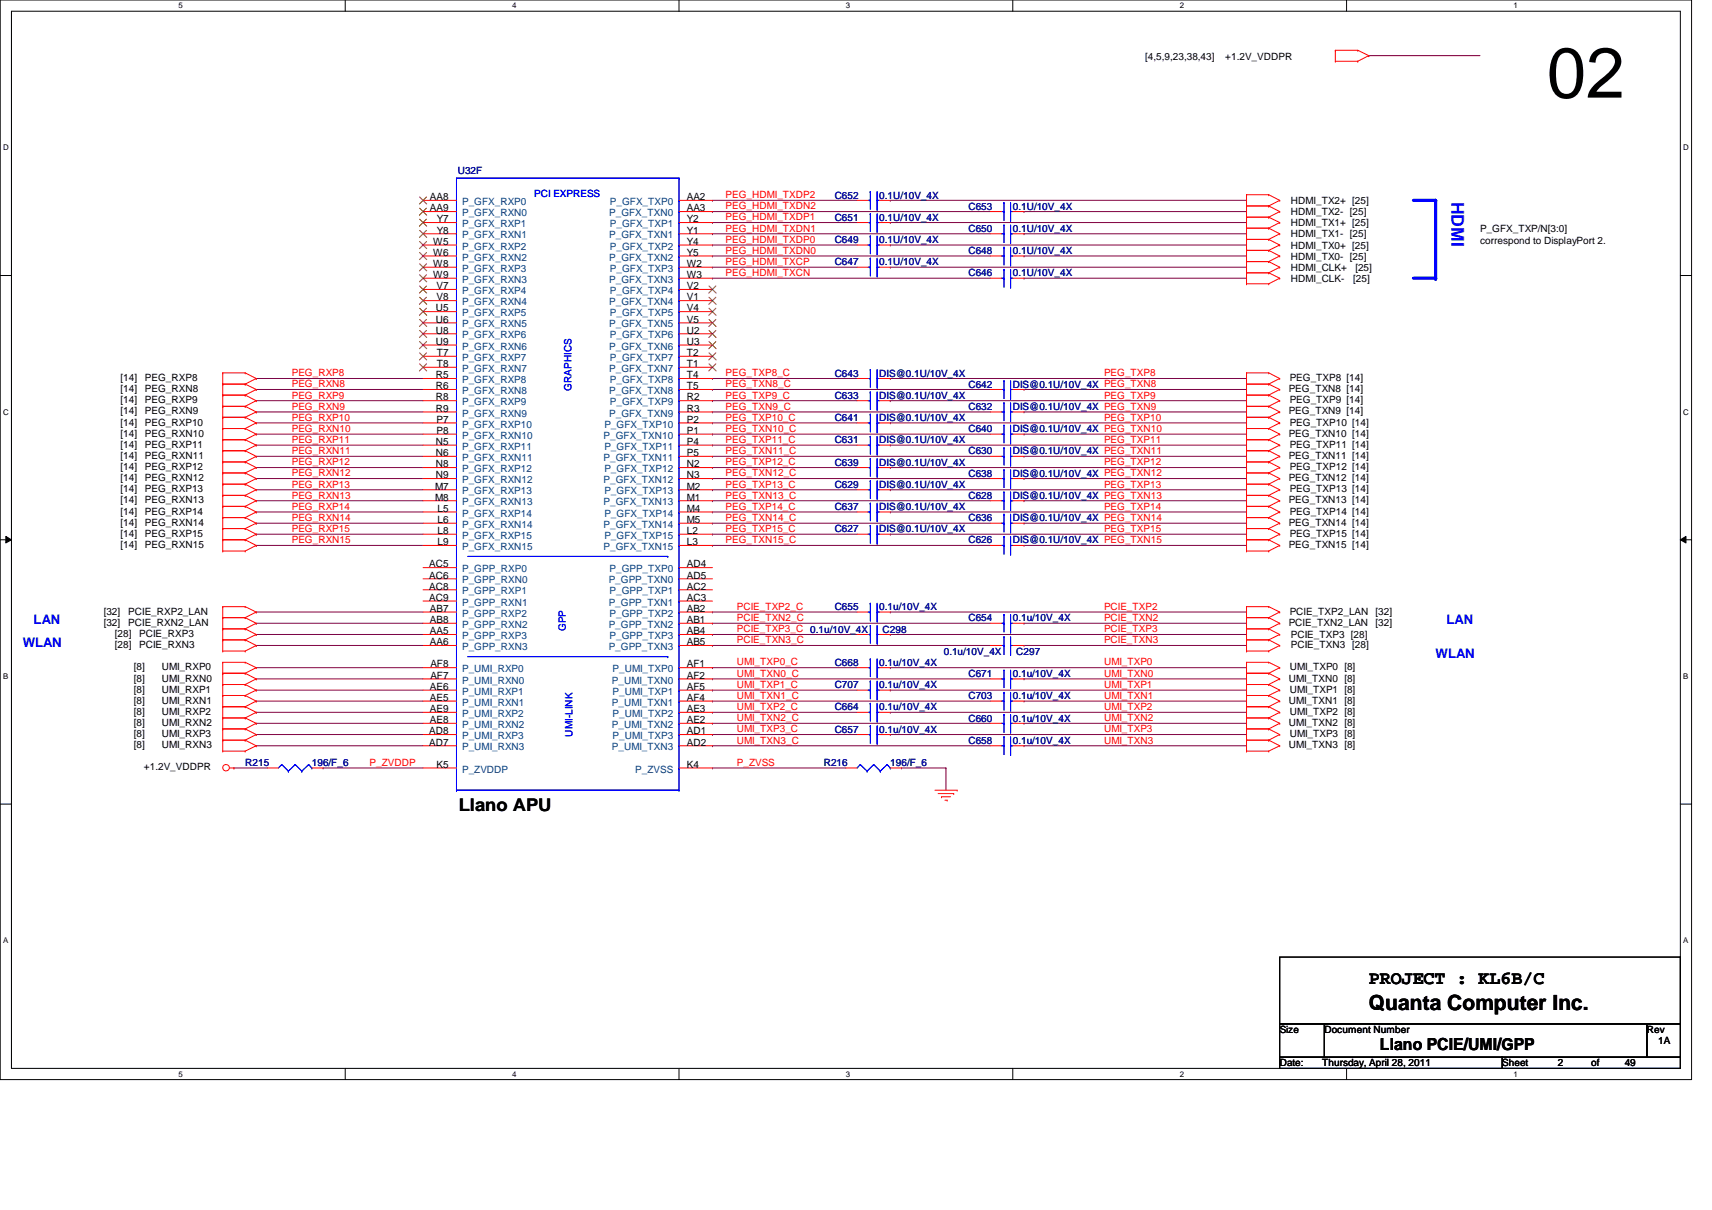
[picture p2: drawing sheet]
<svg xmlns="http://www.w3.org/2000/svg" width="297mm" height="210mm" viewBox="0 0 297 210" stroke-linecap="round" stroke-linejoin="round" font-family="sans-serif">
<path d="M0 0h293.5v187.3h-293.5zM2 1.9h289.5v183.4h-289.5z" fill="none" stroke="#000" stroke-width=".17"/>
<g fill="#fff">
<path d="M30.9 .2h.8v1.5h-.8z"/>
<path d="M30.9 185.5h.8v1.6h-.8z"/>
</g>
<path d="M59.9 0v1.9M59.9 185.3v2" fill="none" stroke="#000" stroke-width=".17"/>
<g fill="#fff">
<path d="M88.9 .2h.7v1.5h-.7z"/>
<path d="M88.9 185.5h.7v1.6h-.7z"/>
</g>
<path d="M117.8 0v1.9M117.8 185.3v2" fill="none" stroke="#000" stroke-width=".17"/>
<g fill="#fff">
<path d="M146.8 .2h.7v1.5h-.7z"/>
<path d="M146.8 185.5h.7v1.6h-.7z"/>
</g>
<path d="M175.7 0v1.9M175.7 185.3v2" fill="none" stroke="#000" stroke-width=".17"/>
<g fill="#fff">
<path d="M204.7 .2h.7v1.5h-.7z"/>
<path d="M204.7 185.5h.7v1.6h-.7z"/>
</g>
<path d="M233.6 0v1.9M233.6 185.3v2" fill="none" stroke="#000" stroke-width=".17"/>
<g fill="#fff">
<path d="M262.6 .2h.8v1.5h-.8z"/>
<path d="M262.6 185.5h.8v1.6h-.8z"/>
<path d="M.5 24.8h1v1.6h-1z"/>
<path d="M292.1 24.8h.9v1.6h-.9z"/>
<path d="M.5 70.7h1v1.5h-1z"/>
<path d="M292.1 70.7h.9v1.5h-.9z"/>
</g>
<path d="M0 47.8h2M291.5 47.8h2" fill="none" stroke="#000" stroke-width=".17"/>
<g fill="#fff">
<path d="M.5 116.5h.9v1.6h-.9z"/>
<path d="M292.1 116.5h.8v1.6h-.8z"/>
</g>
<path d="M0 93.6h2M1 93l1 .6-1 .6zM291.5 93.6l1-.6v1.2zM291.5 93.6h2" fill="none" stroke="#000" stroke-width=".17"/>
<path d="M1 93l1 .6-1 .6zM291.5 93.6l1-.6v1.2z" fill="#000"/>
<g fill="#fff">
<path d="M.5 162.4h.9v1.5h-.9z"/>
<path d="M292.1 162.4h.8v1.5h-.8z"/>
</g>
<path d="M0 139.5h2M291.5 139.5h2M222 166h69.5v11.6h-69.5zM222 177.6h7.8v5.8h-7.8zM229.8 177.6h55.9v5.8h-55.9zM285.7 177.6h5.8v5.8h-5.8zM222 183.4h38.6v1.9h-38.6zM260.6 183.4h30.9v1.9h-30.9z" fill="none" stroke="#000" stroke-width=".17"/>
<g fill="none" stroke="#800040" stroke-width=".17">
<path d="M237.5 9.7h.1M237.5 9.7h19.3M123.6 38.6h.1M123.6 36.7h.1M123.6 34.8h.1M123.6 38.6h25.1M123.6 34.8h25.1M123.6 36.7h48.3M154.5 38.6h.1M154.5 34.8h.1M154.5 38.6h61.8M154.5 34.8h61.8"/>
<path d="M177.7 36.7h.1M177.7 36.7h38.6M123.6 40.6h.1M123.6 44.4h.1M123.6 42.5h.1M123.6 46.4h.1M123.6 48.3h.1M123.6 40.6h48.3M123.6 42.5h25.1M123.6 44.4h48.3M123.6 46.4h25.1M123.6 48.3h48.3"/>
<path d="M154.5 42.5h.1M154.5 46.4h.1M154.5 42.5h61.8M154.5 46.4h61.8M177.7 40.6h.1M177.7 44.4h.1M177.7 48.3h.1M177.7 40.6h38.6M177.7 44.4h38.6M177.7 48.3h38.6M44.4 65.7h.1M44.4 75.3h.1"/>
<path d="M44.4 73.4h.1M44.4 79.2h.1M44.4 77.2h.1M44.4 67.6h.1M44.4 71.5h.1M44.4 69.5h.1M44.4 65.7h29M44.4 69.5h29M44.4 73.4h29M44.4 77.2h29M44.4 67.6h29M44.4 71.5h29"/>
<path d="M44.4 75.3h29M44.4 79.2h29M123.6 65.7h.1M123.6 69.5h.1M123.6 73.4h.1M123.6 77.2h.1M123.6 67.6h.1M123.6 71.5h.1M123.6 75.3h.1M123.6 79.2h.1M123.6 65.7h25.1M123.6 69.5h25.1"/>
<path d="M123.6 73.4h25.1M123.6 77.2h25.1M123.6 67.6h48.3M123.6 71.5h48.3M123.6 75.3h48.3M123.6 79.2h48.3M154.5 69.5h.1M154.5 73.4h.1M154.5 77.2h.1M154.5 65.7h.1M154.5 65.7h61.8M154.5 69.5h61.8"/>
<path d="M154.5 73.4h61.8M154.5 77.2h61.8M177.7 71.5h.1M177.7 75.3h.1M177.7 79.2h.1M177.7 67.6h.1M177.7 67.6h38.6M177.7 71.5h38.6M177.7 75.3h38.6M177.7 79.2h38.6M44.4 83h.1M44.4 81.1h.1"/>
<path d="M44.4 86.9h.1M44.4 85h.1M44.4 90.8h.1M44.4 88.8h.1M44.4 94.6h.1M44.4 92.7h.1M44.4 81.1h29M44.4 85h29M44.4 88.8h29M44.4 92.7h29M44.4 83h29M44.4 86.9h29"/>
<path d="M44.4 90.8h29M44.4 94.6h29M123.6 81.1h.1M123.6 85h.1M123.6 88.8h.1M123.6 92.7h.1M123.6 83h.1M123.6 86.9h.1M123.6 90.8h.1M123.6 94.6h.1M123.6 81.1h25.1M123.6 85h25.1"/>
<path d="M123.6 88.8h25.1M123.6 92.7h25.1M123.6 83h48.3M123.6 86.9h48.3M123.6 90.8h48.3M123.6 94.6h48.3M154.5 81.1h.1M154.5 85h.1M154.5 88.8h.1M154.5 92.7h.1M154.5 81.1h61.8M154.5 85h61.8"/>
<path d="M154.5 88.8h61.8M154.5 92.7h61.8M177.7 83h.1M177.7 86.9h.1M177.7 90.8h.1M177.7 94.6h.1M177.7 83h38.6M177.7 86.9h38.6M177.7 90.8h38.6M177.7 94.6h38.6M44.4 115.8h.1M44.4 117.8h.1"/>
<path d="M44.4 106.2h.1M44.4 108.1h.1M44.4 119.7h.1M44.4 112h.1M44.4 110.1h.1M44.4 115.8h29M44.4 117.8h29M44.4 119.7h29M44.4 106.2h29M44.4 108.1h29M44.4 110.1h29M44.4 112h29"/>
<path d="M123.6 115.8h.1M123.6 119.7h.1M123.6 117.8h.1M123.6 106.2h.1M123.6 108.1h.1M123.6 110.1h.1M123.6 112h.1M123.6 115.8h25.1M123.6 117.8h48.3M123.6 119.7h25.1M123.6 106.2h25.1M123.6 108.1h48.3"/>
<path d="M123.6 110.1h25.1M123.6 112h48.3M154.5 115.8h.1M154.5 106.2h.1M154.5 119.7h.1M154.5 110.1h.1M154.5 115.8h61.8M154.5 119.7h61.8M154.5 106.2h61.8M154.5 110.1h61.8M177.7 117.8h.1M177.7 108.1h.1"/>
<path d="M177.7 112h.1M177.7 117.8h38.6M177.7 108.1h38.6M177.7 112h38.6M40.6 133.2h.1M40.6 133.2h5.8M44.4 121.6h.1M44.4 123.6h.1M44.4 125.5h.1M44.4 127.4h.1M44.4 129.4h.1M44.4 123.6h29"/>
<path d="M44.4 127.4h29M44.4 121.6h29M44.4 125.5h29M44.4 129.4h29M56 133.2h.1M56 133.2h17.4M123.6 123.6h.1M123.6 127.4h.1M123.6 121.6h.1M123.6 125.5h.1M123.6 129.4h.1M123.6 133.2h.1"/>
<path d="M123.6 123.6h25.1M123.6 127.4h25.1M123.6 121.6h48.3M123.6 125.5h48.3M123.6 129.4h48.3M123.6 133.2h23.2M154.5 123.6h.1M154.5 127.4h.1M154.5 123.6h61.8M154.5 127.4h61.8M156.4 133.2h.1M156.4 133.2h7.7"/>
<path d="M164.1 133.2h.1M164.1 133.2v3.9M177.7 121.6h.1M177.7 125.5h.1M177.7 129.4h.1M177.7 121.6h38.6M177.7 125.5h38.6M177.7 129.4h38.6"/>
</g>
<g fill="none" stroke="#f00" stroke-width=".17">
<path d="M231.7 10.6h.1M231.7 8.7h.1M231.7 8.7h3.9M231.7 10.6h3.9M231.7 8.7v1.9M235.6 8.7h.1M235.6 10.6h.1M235.6 8.7l1.9 1M237.5 9.7h.1M237.5 9.7l-1.9 .9M216.3 39.6h.1M216.3 37.7h.1"/>
<path d="M216.3 35.7h.1M216.3 33.8h.1M216.3 33.8v15.4M216.3 39.6h3.8M216.3 37.7h3.8M216.3 33.8h3.8M216.3 35.7h3.8M220.1 39.6h.1M220.1 37.7h.1M220.1 33.8h.1M220.1 35.7h.1M220.1 39.6l1.9 1"/>
<path d="M220.1 37.7l1.9 .9M220.1 33.8l1.9 1M220.1 35.7l1.9 1M222 38.6h.1M222 34.8h.1M222 36.7h.1M222 38.6l-1.9 1M222 34.8l-1.9 .9M222 36.7l-1.9 1M216.3 41.5h.1M216.3 43.4h.1M216.3 45.4h.1"/>
<path d="M216.3 47.3h.1M216.3 49.2h.1M216.3 41.5h3.8M216.3 43.4h3.8M216.3 45.4h3.8M216.3 47.3h3.8M216.3 49.2h3.8M220.1 41.5h.1M220.1 43.4h.1M220.1 45.4h.1M220.1 47.3h.1M220.1 49.2h.1"/>
<path d="M220.1 41.5l1.9 1M220.1 43.4l1.9 1M220.1 45.4l1.9 1M220.1 47.3l1.9 1M222 40.6h.1M222 42.5h.1M222 44.4h.1M222 46.4h.1M222 48.3h.1M222 40.6l-1.9 .9M222 42.5l-1.9 .9M222 44.4l-1.9 1"/>
<path d="M222 46.4l-1.9 .9M222 48.3l-1.9 .9M38.6 66.6h.1M38.6 68.5h.1M38.6 64.7h.1M38.6 72.4h.1M38.6 74.3h.1M38.6 76.3h.1M38.6 70.5h.1M38.6 78.2h.1M38.6 64.7v30.9M38.6 68.5h3.9"/>
<path d="M38.6 66.6h3.9M38.6 64.7h3.9M38.6 74.3h3.9M38.6 72.4h3.9M38.6 76.3h3.9M38.6 70.5h3.9M38.6 78.2h3.9M42.5 68.5h.1M42.5 66.6h.1M42.5 64.7h.1M42.5 74.3h.1M42.5 72.4h.1"/>
<path d="M42.5 76.3h.1M42.5 70.5h.1M42.5 78.2h.1M42.5 66.6l1.9 1M42.5 64.7l1.9 1M42.5 72.4l1.9 1M42.5 74.3l1.9 1M42.5 68.5l1.9 1M42.5 70.5l1.9 1M42.5 78.2l1.9 1M42.5 76.3l1.9 .9M44.4 67.6h.1"/>
<path d="M44.4 65.7h.1M44.4 73.4h.1M44.4 75.3h.1M44.4 69.5h.1M44.4 71.5h.1M44.4 79.2h.1M44.4 77.2h.1M44.4 67.6l-1.9 .9M44.4 65.7l-1.9 .9M44.4 73.4l-1.9 .9M44.4 75.3l-1.9 1M44.4 69.5l-1.9 1"/>
<path d="M44.4 71.5l-1.9 .9M44.4 79.2l-1.9 .9M44.4 77.2l-1.9 1M216.3 72.4h.1M216.3 70.5h.1M216.3 68.5h.1M216.3 76.3h.1M216.3 74.3h.1M216.3 78.2h.1M216.3 66.6h.1M216.3 64.7h.1M216.3 64.7v30.9"/>
<path d="M216.3 68.5h3.8M216.3 66.6h3.8M216.3 64.7h3.8M216.3 74.3h3.8M216.3 72.4h3.8M216.3 76.3h3.8M216.3 70.5h3.8M216.3 78.2h3.8M220.1 72.4h.1M220.1 70.5h.1M220.1 68.5h.1M220.1 76.3h.1"/>
<path d="M220.1 74.3h.1M220.1 78.2h.1M220.1 66.6h.1M220.1 64.7h.1M220.1 70.5l1.9 1M220.1 68.5l1.9 1M220.1 74.3l1.9 1M220.1 72.4l1.9 1M220.1 76.3l1.9 .9M220.1 78.2l1.9 1M220.1 64.7l1.9 1M220.1 66.6l1.9 1"/>
<path d="M222 71.5h.1M222 69.5h.1M222 75.3h.1M222 73.4h.1M222 77.2h.1M222 79.2h.1M222 65.7h.1M222 67.6h.1M222 71.5l-1.9 .9M222 69.5l-1.9 1M222 75.3l-1.9 1M222 73.4l-1.9 .9"/>
<path d="M222 77.2l-1.9 1M222 79.2l-1.9 .9M222 65.7l-1.9 .9M222 67.6l-1.9 .9M38.6 80.1h.1M38.6 82h.1M38.6 84h.1M38.6 85.9h.1M38.6 87.8h.1M38.6 89.8h.1M38.6 91.7h.1M38.6 93.6h.1"/>
<path d="M38.6 95.6h.1M38.6 80.1h3.9M38.6 82h3.9M38.6 84h3.9M38.6 85.9h3.9M38.6 87.8h3.9M38.6 89.8h3.9M38.6 91.7h3.9M38.6 95.6h3.9M38.6 93.6h3.9M42.5 80.1h.1M42.5 82h.1"/>
<path d="M42.5 84h.1M42.5 85.9h.1M42.5 87.8h.1M42.5 89.8h.1M42.5 91.7h.1M42.5 95.6h.1M42.5 93.6h.1M42.5 80.1l1.9 1M42.5 82l1.9 1M42.5 84l1.9 1M42.5 85.9l1.9 1M42.5 87.8l1.9 1"/>
<path d="M42.5 89.8l1.9 1M42.5 93.6l1.9 1M42.5 91.7l1.9 1M44.4 81.1h.1M44.4 83h.1M44.4 85h.1M44.4 86.9h.1M44.4 88.8h.1M44.4 90.8h.1M44.4 94.6h.1M44.4 92.7h.1M44.4 81.1l-1.9 .9"/>
<path d="M44.4 83l-1.9 1M44.4 85l-1.9 .9M44.4 86.9l-1.9 .9M44.4 88.8l-1.9 1M44.4 90.8l-1.9 .9M44.4 94.6l-1.9 1M44.4 92.7l-1.9 .9M216.3 80.1h.1M216.3 84h.1M216.3 82h.1M216.3 85.9h.1M216.3 87.8h.1"/>
<path d="M216.3 91.7h.1M216.3 89.8h.1M216.3 95.6h.1M216.3 93.6h.1M216.3 80.1h3.8M216.3 82h3.8M216.3 84h3.8M216.3 85.9h3.8M216.3 87.8h3.8M216.3 89.8h3.8M216.3 91.7h3.8M216.3 95.6h3.8"/>
<path d="M216.3 93.6h3.8M220.1 80.1h.1M220.1 84h.1M220.1 82h.1M220.1 85.9h.1M220.1 87.8h.1M220.1 91.7h.1M220.1 89.8h.1M220.1 95.6h.1M220.1 93.6h.1M220.1 82l1.9 1M220.1 80.1l1.9 1"/>
<path d="M220.1 84l1.9 1M220.1 85.9l1.9 1M220.1 89.8l1.9 1M220.1 87.8l1.9 1M220.1 93.6l1.9 1M220.1 91.7l1.9 1M222 83h.1M222 81.1h.1M222 85h.1M222 86.9h.1M222 90.8h.1M222 88.8h.1"/>
<path d="M222 94.6h.1M222 92.7h.1M222 83l-1.9 1M222 81.1l-1.9 .9M222 85l-1.9 .9M222 86.9l-1.9 .9M222 90.8l-1.9 .9M222 88.8l-1.9 1M222 94.6l-1.9 1M222 92.7l-1.9 .9M38.6 116.8h.1M38.6 114.9h.1"/>
<path d="M38.6 118.7h.1M38.6 107.1h.1M38.6 105.2h.1M38.6 109.1h.1M38.6 111h.1M38.6 112.9h.1M38.6 116.8h3.9M38.6 114.9h3.9M38.6 118.7h3.9M38.6 105.2v7.7M38.6 114.9v15.4M38.6 105.2h3.9"/>
<path d="M38.6 107.1h3.9M38.6 109.1h3.9M38.6 111h3.9M38.6 112.9h3.9M42.5 114.9h.1M42.5 116.8h.1M42.5 118.7h.1M42.5 105.2h.1M42.5 107.1h.1M42.5 109.1h.1M42.5 111h.1M42.5 112.9h.1"/>
<path d="M42.5 114.9l1.9 .9M42.5 116.8l1.9 1M42.5 105.2l1.9 1M42.5 107.1l1.9 1M42.5 118.7l1.9 1M42.5 109.1l1.9 1M42.5 111l1.9 1M44.4 115.8h.1M44.4 117.8h.1M44.4 106.2h.1M44.4 108.1h.1M44.4 119.7h.1"/>
<path d="M44.4 110.1h.1M44.4 112h.1M44.4 115.8l-1.9 1M44.4 117.8l-1.9 .9M44.4 106.2l-1.9 .9M44.4 108.1l-1.9 1M44.4 119.7l-1.9 .9M44.4 110.1l-1.9 .9M44.4 112l-1.9 .9M216.3 116.8h.1M216.3 114.9h.1M216.3 118.7h.1"/>
<path d="M216.3 107.1h.1M216.3 105.2h.1M216.3 109.1h.1M216.3 111h.1M216.3 112.9h.1M216.3 116.8h3.8M216.3 105.2v7.7M216.3 114.9v15.4M216.3 114.9h3.8M216.3 118.7h3.8M216.3 105.2h3.8M216.3 107.1h3.8"/>
<path d="M216.3 109.1h3.8M216.3 111h3.8M216.3 112.9h3.8M220.1 116.8h.1M220.1 114.9h.1M220.1 118.7h.1M220.1 107.1h.1M220.1 105.2h.1M220.1 109.1h.1M220.1 111h.1M220.1 112.9h.1M220.1 114.9l1.9 .9"/>
<path d="M220.1 116.8l1.9 1M220.1 105.2l1.9 1M220.1 107.1l1.9 1M220.1 118.7l1.9 1M220.1 109.1l1.9 1M220.1 111l1.9 1M222 115.8h.1M222 117.8h.1M222 106.2h.1M222 108.1h.1M222 119.7h.1M222 110.1h.1"/>
<path d="M222 112h.1M222 115.8l-1.9 1M222 117.8l-1.9 .9M222 106.2l-1.9 .9M222 108.1l-1.9 1M222 119.7l-1.9 .9M222 110.1l-1.9 .9M222 112l-1.9 .9M38.6 122.6h.1M38.6 120.6h.1M38.6 124.5h.1M38.6 126.4h.1"/>
<path d="M38.6 130.3h.1M38.6 128.4h.1M38.6 120.6h3.9M38.6 122.6h3.9M38.6 124.5h3.9M38.6 126.4h3.9M38.6 128.4h3.9M38.6 130.3h3.9M39.8 133.2h.8M40.6 133.2h.1M42.5 120.6h.1M42.5 122.6h.1"/>
<path d="M42.5 124.5h.1M42.5 126.4h.1M42.5 128.4h.1M42.5 130.3h.1M42.5 120.6l1.9 1M42.5 122.6l1.9 1M42.5 124.5l1.9 1M42.5 128.4l1.9 1M42.5 126.4l1.9 1M44.4 121.6h.1M44.4 123.6h.1M44.4 125.5h.1"/>
<path d="M44.4 129.4h.1M44.4 127.4h.1M44.4 121.6l-1.9 1M44.4 123.6l-1.9 .9M44.4 125.5l-1.9 .9M44.4 129.4l-1.9 .9M44.4 127.4l-1.9 1M162.2 137.1h3.9M162.8 137.7h2.7M163.4 138.2h.1M163.4 138.2h1.5M164 138.8h.3"/>
<path d="M164.3 138.8h.1M165.5 137.7h.1M166.1 137.1h.1M216.3 122.6h.1M216.3 120.6h.1M216.3 124.5h.1M216.3 126.4h.1M216.3 130.3h.1M216.3 128.4h.1M216.3 120.6h3.8M216.3 122.6h3.8M216.3 124.5h3.8"/>
<path d="M216.3 126.4h3.8M216.3 128.4h3.8M216.3 130.3h3.8M220.1 122.6h.1M220.1 120.6h.1M220.1 124.5h.1M220.1 126.4h.1M220.1 130.3h.1M220.1 128.4h.1M220.1 120.6l1.9 1M220.1 122.6l1.9 1M220.1 124.5l1.9 1"/>
<path d="M220.1 128.4l1.9 1M220.1 126.4l1.9 1M222 121.6h.1M222 123.6h.1M222 125.5h.1M222 129.4h.1M222 127.4h.1M222 121.6l-1.9 1M222 123.6l-1.9 .9M222 125.5l-1.9 .9M222 129.4l-1.9 .9M222 127.4l-1.9 1"/>
<circle cx="39.2" cy="133.2" r=".56"/>
</g>
<path d="M245.2 34.8h3.9" fill="none" stroke="#00f" stroke-width=".55"/>
<circle cx="249.1" cy="34.8" r=".28" fill="#00f"/>
<path d="M249.1 34.8v13.5" fill="none" stroke="#00f" stroke-width=".55"/>
<circle cx="249.1" cy="48.3" r=".28" fill="#00f"/>
<path d="M245.2 48.3h3.9" fill="none" stroke="#00f" stroke-width=".55"/>
<circle cx="249.1" cy="48.3" r=".28" fill="#00f"/>
<g fill="none" stroke="#00f" stroke-width=".17">
<path d="M79.2 36.7h.1M79.2 34.8h.1M79.2 38.6h.1M117.8 36.7h.1M117.8 34.8h.1M117.8 38.6h.1M117.8 30.9h.1M117.8 30.9h-38.6v106.2M117.8 30.9v106.2M150.6 34.8h.4M150.6 38.6h.4M151 34.8h.1"/>
<path d="M151 33.2h.1M151 38.6h.1M151 37.1h.1M151 33.2v3.1M151 37.1v3.1M152.2 36.3h.1M152.2 34.8h.1M152.2 38.6h.1M152.2 33.2v3.1M152.2 37.1v3.1M152.2 34.8h.4M152.2 38.6h.4"/>
<path d="M173.8 36.7h.4M174.2 39h.1M174.2 36.7h.1M174.2 35.1h.1M174.2 35.1v3.1M174.2 39v3.1M175.3 38.2h.1M175.3 36.7h.1M175.3 35.1v3.1M175.3 39v3.1M175.3 36.7h.4M79.2 40.6h.1"/>
<path d="M79.2 44.4h.1M79.2 42.5h.1M79.2 48.3h.1M79.2 46.4h.1M79.2 52.2h.1M79.2 50.2h.1M79.2 56h.1M79.2 54.1h.1M79.2 59.9h.1M79.2 57.9h.1M117.8 40.6h.1M117.8 44.4h.1"/>
<path d="M117.8 42.5h.1M117.8 48.3h.1M117.8 46.4h.1M117.8 52.2h.1M117.8 50.2h.1M117.8 56h.1M117.8 54.1h.1M117.8 59.9h.1M117.8 57.9h.1M150.6 42.5h.4M150.6 46.4h.4M151 42.5h.1"/>
<path d="M151 40.9h.1M151 46.4h.1M151 44.8h.1M151 40.9v3.1M151 44.8v3.1M152.2 44h.1M152.2 42.5h.1M152.2 47.9h.1M152.2 46.4h.1M152.2 40.2h.1M152.2 40.9v3.1M152.2 44.8v3.1"/>
<path d="M152.2 42.5h.4M152.2 46.4h.4M173.8 44.4h.4M173.8 40.6h.4M173.8 48.3h.4M174.2 44.4h.1M174.2 42.9h.1M174.2 40.6h.1M174.2 48.3h.1M174.2 46.7h.1M174.2 42.9v3.1M174.2 46.7v3.1"/>
<path d="M175.3 46h.1M175.3 44.4h.1M175.3 42.1h.1M175.3 40.6h.1M175.3 49.8h.1M175.3 48.3h.1M175.3 42.9v3.1M175.3 46.7v3.1M175.3 44.4h.4M175.3 40.6h.4M175.3 48.3h.4M79.2 63.7h.1"/>
<path d="M79.2 61.8h.1M79.2 67.6h.1M79.2 65.7h.1M79.2 71.5h.1M79.2 69.5h.1M79.2 75.3h.1M79.2 73.4h.1M79.2 79.2h.1M79.2 77.2h.1M117.8 63.7h.1M117.8 61.8h.1M117.8 67.6h.1"/>
<path d="M117.8 65.7h.1M117.8 71.5h.1M117.8 69.5h.1M117.8 75.3h.1M117.8 73.4h.1M117.8 79.2h.1M117.8 77.2h.1M150.6 69.5h.4M150.6 77.2h.4M150.6 73.4h.4M150.6 65.7h.4M151 69.5h.1"/>
<path d="M151 68h.1M151 77.2h.1M151 75.7h.1M151 73.4h.1M151 71.8h.1M151 65.7h.1M151 64.1h.1M151 79.5h.1M151 64.1v3.1M151 68v3M151 71.8v3.1M151 75.7v3.1"/>
<path d="M151 79.5v3.1M152.2 71h.1M152.2 69.5h.1M152.2 78.8h.1M152.2 77.2h.1M152.2 74.9h.1M152.2 73.4h.1M152.2 67.2h.1M152.2 65.7h.1M152.2 69.5h.4M152.2 64.1v3.1M152.2 68v3"/>
<path d="M152.2 71.8v3.1M152.2 75.7v3.1M152.2 79.5v3.1M152.2 77.2h.4M152.2 73.4h.4M152.2 65.7h.4M173.8 71.5h.4M173.8 67.6h.4M173.8 79.2h.4M173.8 75.3h.4M174.2 71.5h.1M174.2 69.9h.1"/>
<path d="M174.2 67.6h.1M174.2 66h.1M174.2 79.2h.1M174.2 77.6h.1M174.2 75.3h.1M174.2 73.7h.1M174.2 66v3.1M174.2 69.9v3.1M174.2 73.7v3.1M174.2 77.6v3.1M175.3 73h.1M175.3 71.5h.1"/>
<path d="M175.3 69.1h.1M175.3 67.6h.1M175.3 79.2h.1M175.3 76.8h.1M175.3 75.3h.1M175.3 66v3.1M175.3 69.9v3.1M175.3 73.7v3.1M175.3 77.6v3.1M175.3 71.5h.4M175.3 67.6h.4M175.3 79.2h.4"/>
<path d="M175.3 75.3h.4M79.2 98.5h.1M79.2 83h.1M79.2 81.1h.1M79.2 86.9h.1M79.2 85h.1M79.2 90.8h.1M79.2 88.8h.1M79.2 94.6h.1M79.2 92.7h.1M81.1 96.5h34.8M115.9 96.5h.1"/>
<path d="M117.8 98.5h.1M117.8 83h.1M117.8 81.1h.1M117.8 86.9h.1M117.8 85h.1M117.8 90.8h.1M117.8 88.8h.1M117.8 94.6h.1M117.8 92.7h.1M150.6 92.7h.4M150.6 88.8h.4M150.6 85h.4"/>
<path d="M150.6 81.1h.4M151 92.7h.1M151 91.1h.1M151 88.8h.1M151 87.3h.1M151 85h.1M151 83.4h.1M151 81.1h.1M151 83.4v3.1M151 87.3v3M151 91.1v3.1M152.2 94.2h.1"/>
<path d="M152.2 92.7h.1M152.2 90.3h.1M152.2 88.8h.1M152.2 86.5h.1M152.2 85h.1M152.2 82.6h.1M152.2 81.1h.1M152.2 83.4v3.1M152.2 87.3v3M152.2 91.1v3.1M152.2 92.7h.4M152.2 88.8h.4"/>
<path d="M152.2 85h.4M152.2 81.1h.4M173.8 86.9h.4M173.8 94.6h.4M173.8 83h.4M173.8 90.8h.4M174.2 86.9h.1M174.2 85.3h.1M174.2 94.6h.1M174.2 93h.1M174.2 83h.1M174.2 81.5h.1"/>
<path d="M174.2 90.8h.1M174.2 89.2h.1M174.2 81.5v3.1M174.2 85.3v3.1M174.2 89.2v3.1M174.2 93v3.1M175.3 88.4h.1M175.3 86.9h.1M175.3 96.1h.1M175.3 94.6h.1M175.3 80.7h.1M175.3 84.6h.1"/>
<path d="M175.3 83h.1M175.3 92.3h.1M175.3 90.8h.1M175.3 81.5v3.1M175.3 85.3v3.1M175.3 89.2v3.1M175.3 93v3.1M175.3 86.9h.4M175.3 94.6h.4M175.3 83h.4M175.3 90.8h.4M79.2 119.7h.1"/>
<path d="M79.2 117.8h.1M79.2 115.8h.1M79.2 108.1h.1M79.2 106.2h.1M79.2 112h.1M79.2 110.1h.1M79.2 100.4h.1M79.2 104.3h.1M79.2 102.3h.1M81.1 113.9h34.8M115.9 113.9h.1M117.8 119.7h.1"/>
<path d="M117.8 117.8h.1M117.8 115.8h.1M117.8 108.1h.1M117.8 106.2h.1M117.8 112h.1M117.8 110.1h.1M117.8 100.4h.1M117.8 104.3h.1M117.8 102.3h.1M150.6 110.1h.4M150.6 119.7h.4M150.6 115.8h.4"/>
<path d="M150.6 106.2h.4M151 110.1h.1M151 108.5h.1M151 119.7h.1M151 118.2h.1M151 115.8h.1M151 114.3h.1M151 106.2h.1M151 104.6h.1M151 104.6v3.1M151 108.5v3.1M151 114.3v3.1"/>
<path d="M151 118.2v3M152.2 111.6h.1M152.2 110.1h.1M152.2 119.7h.1M152.2 117.4h.1M152.2 115.8h.1M152.2 107.7h.1M152.2 106.2h.1M152.2 104.6v3.1M152.2 108.5v3.1M152.2 114.3v3.1M152.2 118.2v3"/>
<path d="M152.2 110.1h.4M152.2 119.7h.4M152.2 115.8h.4M152.2 106.2h.4M173.8 117.8h.4M173.8 112h.4M173.8 108.1h.4M174.2 117.8h.1M174.2 116.2h.1M174.2 112h.1M174.2 110.4h.1M174.2 108.1h.1"/>
<path d="M174.2 106.6h.1M174.2 106.6v3M174.2 110.4v3.1M174.2 116.2v3.1M175.3 119.3h.1M175.3 117.8h.1M175.3 113.5h.1M175.3 112h.1M175.3 109.6h.1M175.3 108.1h.1M175.3 117.8h.4M175.3 106.6v3"/>
<path d="M175.3 110.4v3.1M175.3 116.2v3.1M175.3 112h.4M175.3 108.1h.4M48.9 132.6h.1M48.9 132.6l-.6 .6M48.9 132.6l1.1 1.2M50 133.8h.1M51.2 132.6h.1M51.2 132.6l-1.2 1.2M51.2 132.6l1.2 1.2M52.4 133.8h.1"/>
<path d="M53.5 132.6h.1M53.5 132.6l-1.1 1.2M53.5 132.6l.6 .6M54.1 133.2h.1M79.2 133.2h.1M79.2 129.4h.1M79.2 127.4h.1M79.2 125.5h.1M79.2 123.6h.1M79.2 121.6h.1M79.2 137.1h.1M79.2 137.1h38.6"/>
<path d="M117.8 133.2h.1M117.8 129.4h.1M117.8 127.4h.1M117.8 125.5h.1M117.8 123.6h.1M117.8 121.6h.1M117.8 137.1h.1M149.3 132.6h.1M149.3 132.6l-.6 .6M149.3 132.6l1.1 1.2M150.4 133.8h.1M150.6 123.6h.4"/>
<path d="M150.6 127.4h.4M151 123.6h.1M151 122h.1M151 127.4h.1M151 125.9h.1M151 122v3.1M151 125.9v3M151.6 132.6h.1M151.6 132.6l-1.2 1.2M151.6 132.6l1.1 1.2M152.2 121.2h.1M152.2 125.1h.1"/>
<path d="M152.2 123.6h.1M152.2 128.9h.1M152.2 127.4h.1M152.2 122v3.1M152.2 125.9v3M152.2 123.6h.4M152.2 127.4h.4M152.7 133.8h.1M153.9 132.6h.1M153.9 132.6l-1.2 1.2M153.9 132.6l.6 .6M154.5 133.2h.1"/>
<path d="M173.8 125.5h.4M173.8 129.4h.4M173.8 121.6h.4M174.2 125.5h.1M174.2 124h.1M174.2 129.4h.1M174.2 127.8h.1M174.2 121.6h.1M174.2 120.1h.1M174.2 120.1v3.1M174.2 124v3M174.2 127.8v3.1"/>
<path d="M175.3 127h.1M175.3 125.5h.1M175.3 130.9h.1M175.3 129.4h.1M175.3 123.2h.1M175.3 121.6h.1M175.3 120.1v3.1M175.3 124v3M175.3 127.8v3.1M175.3 125.5h.4M175.3 129.4h.4M175.3 121.6h.4"/>
</g>
<g fill="none" stroke="#f00" stroke-width=".17">
<path d="M73.4 34.8h5.8M73.4 36.7h5.8M73.4 38.6h5.8M117.8 34.8h5.8M117.8 36.7h5.8M117.8 38.6h5.8M148.7 34.8h1.9M148.7 38.6h1.9M152.6 34.8h1.9M152.6 38.6h1.9M171.9 36.7h1.9M175.7 36.7h2"/>
<path d="M73.4 44.4h5.8M73.4 42.5h5.8M73.4 40.6h5.8M73.4 46.4h5.8M73.4 48.3h5.8M73.4 59.9h5.8M73.4 57.9h5.8M73.4 56h5.8M73.4 54.1h5.8M73.4 52.2h5.8M73.4 50.2h5.8M117.8 44.4h5.8"/>
<path d="M117.8 42.5h5.8M117.8 40.6h5.8M117.8 46.4h5.8M117.8 48.3h5.8M117.8 59.9h5.8M117.8 57.9h5.8M117.8 56h5.8M117.8 54.1h5.8M117.8 52.2h5.8M117.8 50.2h5.8M148.7 42.5h1.9M148.7 46.4h1.9"/>
<path d="M152.6 42.5h1.9M152.6 46.4h1.9M171.9 44.4h1.9M171.9 40.6h1.9M171.9 48.3h1.9M175.7 44.4h2M175.7 40.6h2M175.7 48.3h2M73.4 69.5h5.8M73.4 71.5h5.8M73.4 67.6h5.8M73.4 77.2h5.8"/>
<path d="M73.4 79.2h5.8M73.4 73.4h5.8M73.4 75.3h5.8M73.4 65.7h5.8M73.4 63.7h5.8M73.4 61.8h5.8M117.8 69.5h5.8M117.8 71.5h5.8M117.8 67.6h5.8M117.8 77.2h5.8M117.8 79.2h5.8M117.8 73.4h5.8"/>
<path d="M117.8 75.3h5.8M117.8 65.7h5.8M117.8 63.7h5.8M117.8 61.8h5.8M148.7 69.5h1.9M148.7 77.2h1.9M148.7 73.4h1.9M148.7 65.7h1.9M152.6 69.5h1.9M152.6 77.2h1.9M152.6 73.4h1.9M152.6 65.7h1.9"/>
<path d="M171.9 71.5h1.9M171.9 67.6h1.9M171.9 79.2h1.9M171.9 75.3h1.9M175.7 71.5h2M175.7 67.6h2M175.7 79.2h2M175.7 75.3h2M73.4 92.7h5.8M73.4 86.9h5.8M73.4 94.6h5.8M73.4 88.8h5.8"/>
<path d="M73.4 83h5.8M73.4 90.8h5.8M73.4 98.5h5.8M73.4 85h5.8M73.4 81.1h5.8M117.8 92.7h5.8M117.8 86.9h5.8M117.8 94.6h5.8M117.8 88.8h5.8M117.8 83h5.8M117.8 90.8h5.8M117.8 98.5h5.8"/>
<path d="M117.8 85h5.8M117.8 81.1h5.8M148.7 92.7h1.9M148.7 88.8h1.9M148.7 85h1.9M148.7 81.1h1.9M152.6 92.7h1.9M152.6 88.8h1.9M152.6 85h1.9M152.6 81.1h1.9M171.9 86.9h1.9M171.9 94.6h1.9"/>
<path d="M171.9 83h1.9M171.9 90.8h1.9M175.7 86.9h2M175.7 94.6h2M175.7 83h2M175.7 90.8h2M73.4 117.8h5.8M73.4 112h5.8M73.4 108.1h5.8M73.4 110.1h5.8M73.4 119.7h5.8M73.4 115.8h5.8"/>
<path d="M73.4 106.2h5.8M73.4 104.3h5.8M73.4 102.3h5.8M73.4 100.4h5.8M117.8 117.8h5.8M117.8 112h5.8M117.8 108.1h5.8M117.8 110.1h5.8M117.8 119.7h5.8M117.8 115.8h5.8M117.8 106.2h5.8M117.8 104.3h5.8"/>
<path d="M117.8 102.3h5.8M117.8 100.4h5.8M148.7 110.1h1.9M148.7 119.7h1.9M148.7 115.8h1.9M148.7 106.2h1.9M152.6 110.1h1.9M152.6 119.7h1.9M152.6 115.8h1.9M152.6 106.2h1.9M171.9 117.8h1.9M171.9 112h1.9"/>
<path d="M171.9 108.1h1.9M175.7 117.8h2M175.7 112h2M175.7 108.1h2M46.4 133.2h1.9M54.1 133.2h1.9M73.4 125.5h5.8M73.4 123.6h5.8M73.4 127.4h5.8M73.4 133.2h5.8M73.4 129.4h5.8M73.4 121.6h5.8"/>
<path d="M117.8 125.5h5.8M117.8 123.6h5.8M117.8 127.4h5.8M117.8 133.2h5.8M117.8 129.4h5.8M117.8 121.6h5.8M146.8 133.2h1.9M148.7 123.6h1.9M148.7 127.4h1.9M152.6 123.6h1.9M152.6 127.4h1.9M154.5 133.2h1.9"/>
<path d="M171.9 125.5h1.9M171.9 129.4h1.9M171.9 121.6h1.9M175.7 125.5h2M175.7 129.4h2M175.7 121.6h2"/>
</g>
<g fill="none" stroke="#804000" stroke-width=".17">
<path d="M72.8 40l1.2 1.2M72.8 38l1.2 1.2M72.8 36.1l1.2 1.2M72.8 34.2l1.2 1.2M74 40l-1.2 1.2M74 38l-1.2 1.2M74 36.1l-1.2 1.2M74 34.2l-1.2 1.2M72.8 59.3l1.2 1.2M72.8 57.3l1.2 1.2M72.8 55.4l1.2 1.2M72.8 53.5l1.2 1.2"/>
<path d="M72.8 51.6l1.2 1.2M72.8 49.6l1.2 1.2M72.8 47.7l1.2 1.2M72.8 45.8l1.2 1.2M72.8 43.8l1.2 1.2M72.8 41.9l1.2 1.2M74 59.3l-1.2 1.2M74 57.3l-1.2 1.2M74 55.4l-1.2 1.2M74 53.5l-1.2 1.2M74 51.6l-1.2 1.2M74 49.6l-1.2 1.2"/>
<path d="M74 47.7l-1.2 1.2M74 45.8l-1.2 1.2M74 43.8l-1.2 1.2M74 41.9l-1.2 1.2M123 59.3l1.2 1.2M123 57.3l1.2 1.2M123 55.4l1.2 1.2M123 53.5l1.2 1.2M123 51.6l1.2 1.2M123 49.6l1.2 1.2M124.2 59.3l-1.2 1.2M124.2 57.3l-1.2 1.2"/>
<path d="M124.2 55.4l-1.2 1.2M124.2 53.5l-1.2 1.2M124.2 51.6l-1.2 1.2M124.2 49.6l-1.2 1.2M72.8 63.1l1.2 1.2M72.8 61.2l1.2 1.2M74 63.1l-1.2 1.2M74 61.2l-1.2 1.2M123 63.1l1.2 1.2M123 61.2l1.2 1.2M124.2 63.1l-1.2 1.2M124.2 61.2l-1.2 1.2"/>
</g>
<text font-size="12.3" x="268.4" y="16.9">02</text>
<text font-size="3.6" x="237.5" y="175.2">Quanta Computer Inc.</text>
<text font-size="3.3" x="237.5" y="170.7">PROJECT : KL6B/C</text>
<text font-size="3" fill="#00f" x="251.8" y="35" transform="rotate(90 251.8 35)">HDMI</text>
<text font-size="3" x="79.6" y="140.7">Llano APU</text>
<text font-size="2.9" x="239.4" y="182.2">Llano PCIE/UMI/GPP</text>
<g font-size="2.3" fill="#00f">
<text x="3.9" y="112.2">WLAN</text>
<text x="5.8" y="108.3">LAN</text>
<text x="251" y="108.3">LAN</text>
<text x="249.1" y="114.1">WLAN</text>
</g>
<g font-size="1.7">
<text x="198.7" y="10.3">[4,5,9,23,38,43]</text>
<text x="212.6" y="10.3">+1.2V_VDDPR</text>
<text x="74.6" y="34.7">AA8</text>
<text x="119.2" y="34.7">AA2</text>
<text x="224" y="35.4">HDMI_TX2+ [25]</text>
<text x="74.6" y="36.7">AA9</text>
<text x="75.8" y="40.5">Y8</text>
<text x="75.8" y="38.6">Y7</text>
<text x="119.2" y="40.5">Y1</text>
<text x="119.2" y="38.6">Y2</text>
<text x="119.2" y="36.7">AA3</text>
<text x="224" y="41.2">HDMI_TX1- [25]</text>
<text x="224" y="39.3">HDMI_TX1+ [25]</text>
<text x="224" y="37.3">HDMI_TX2- [25]</text>
<text x="256.8" y="40.2">P_GFX_TXP/N[3:0]</text>
<text x="75.2" y="46.3">W8</text>
<text x="75.2" y="44.4">W6</text>
<text x="75.2" y="42.5">W5</text>
<text x="119.2" y="46.3">W2</text>
<text x="119.2" y="44.4">Y5</text>
<text x="119.2" y="42.5">Y4</text>
<text x="224" y="43.1">HDMI_TX0+ [25]</text>
<text x="224" y="45">HDMI_TX0- [25]</text>
<text x="224" y="47">HDMI_CLK+</text>
<text x="235.2" y="47">[25]</text>
<text x="256.8" y="42.2">correspond to DisplayPort 2.</text>
<text x="75.2" y="48.2">W9</text>
<text x="75.7" y="52.1">V8</text>
<text x="75.7" y="50.2">V7</text>
<text x="119.2" y="52.1">V1</text>
<text x="119.2" y="50.2">V2</text>
<text x="119.2" y="48.2">W3</text>
<text x="224" y="48.9">HDMI_CLK-</text>
<text x="234.8" y="48.9">[25]</text>
<text x="75.6" y="59.8">U9</text>
<text x="75.6" y="57.9">U8</text>
<text x="75.6" y="56">U6</text>
<text x="75.6" y="54">U5</text>
<text x="119.2" y="59.8">U3</text>
<text x="119.2" y="57.9">U2</text>
<text x="119.2" y="56">V5</text>
<text x="119.2" y="54">V4</text>
<text x="75.6" y="65.6">R5</text>
<text x="75.8" y="63.7">T8</text>
<text x="75.8" y="61.8">T7</text>
<text x="119.2" y="65.6">T4</text>
<text x="119.2" y="63.7">T1</text>
<text x="119.2" y="61.8">T2</text>
<text x="20.9" y="68">[14]</text>
<text x="20.9" y="66.1">[14]</text>
<text x="20.9" y="70">[14]</text>
<text x="20.9" y="71.9">[14]</text>
<text x="25.1" y="68">PEG_RXN8</text>
<text x="25.1" y="66.1">PEG_RXP8</text>
<text x="25.1" y="70">PEG_RXP9</text>
<text x="25.1" y="71.9">PEG_RXN9</text>
<text x="75.6" y="71.4">R9</text>
<text x="75.6" y="69.5">R8</text>
<text x="75.6" y="67.5">R6</text>
<text x="119.2" y="71.4">R3</text>
<text x="119.2" y="69.5">R2</text>
<text x="119.2" y="67.5">T5</text>
<text x="223.6" y="71.9">PEG_TXN9 [14]</text>
<text x="223.6" y="68">PEG_TXN8 [14]</text>
<text x="223.8" y="70">PEG_TXP9 [14]</text>
<text x="223.8" y="66.1">PEG_TXP8 [14]</text>
<text x="20.9" y="73.8">[14]</text>
<text x="20.9" y="75.7">[14]</text>
<text x="20.9" y="77.7">[14]</text>
<text x="25.1" y="73.8">PEG_RXP10</text>
<text x="25.1" y="75.7">PEG_RXN10</text>
<text x="25.1" y="77.7">PEG_RXP11</text>
<text x="75.6" y="77.2">N5</text>
<text x="75.7" y="75.3">P8</text>
<text x="75.7" y="73.3">P7</text>
<text x="119.2" y="77.2">P4</text>
<text x="119.2" y="75.3">P1</text>
<text x="119.2" y="73.3">P2</text>
<text x="223.6" y="75.7">PEG_TXN10 [14]</text>
<text x="223.8" y="73.8">PEG_TXP10 [14]</text>
<text x="223.8" y="77.7">PEG_TXP11 [14]</text>
<text x="20.9" y="79.6">[14]</text>
<text x="20.9" y="81.5">[14]</text>
<text x="20.9" y="83.5">[14]</text>
<text x="25.1" y="79.6">PEG_RXN11</text>
<text x="25.1" y="81.5">PEG_RXP12</text>
<text x="25.1" y="83.5">PEG_RXN12</text>
<text x="75.6" y="83">N9</text>
<text x="75.6" y="81.1">N8</text>
<text x="75.6" y="79.1">N6</text>
<text x="119.2" y="83">N3</text>
<text x="119.2" y="81.1">N2</text>
<text x="119.2" y="79.1">P5</text>
<text x="223.6" y="79.6">PEG_TXN11 [14]</text>
<text x="223.6" y="83.5">PEG_TXN12 [14]</text>
<text x="223.8" y="81.5">PEG_TXP12 [14]</text>
<text x="20.9" y="85.4">[14]</text>
<text x="20.9" y="87.3">[14]</text>
<text x="20.9" y="89.3">[14]</text>
<text x="25.1" y="85.4">PEG_RXP13</text>
<text x="25.1" y="87.3">PEG_RXN13</text>
<text x="25.1" y="89.3">PEG_RXP14</text>
<text x="75.5" y="86.8">M8</text>
<text x="75.5" y="84.9">M7</text>
<text x="75.9" y="88.8">L5</text>
<text x="119.2" y="88.8">M4</text>
<text x="119.2" y="86.8">M1</text>
<text x="119.2" y="84.9">M2</text>
<text x="223.6" y="87.3">PEG_TXN13 [14]</text>
<text x="223.8" y="85.4">PEG_TXP13 [14]</text>
<text x="223.8" y="89.3">PEG_TXP14 [14]</text>
<text x="20.9" y="91.2">[14]</text>
<text x="20.9" y="95">[14]</text>
<text x="20.9" y="93.1">[14]</text>
<text x="25.1" y="91.2">PEG_RXN14</text>
<text x="25.1" y="95">PEG_RXN15</text>
<text x="25.1" y="93.1">PEG_RXP15</text>
<text x="75.9" y="94.6">L9</text>
<text x="75.9" y="92.6">L8</text>
<text x="75.9" y="90.7">L6</text>
<text x="119.2" y="94.6">L3</text>
<text x="119.2" y="92.6">L2</text>
<text x="119.2" y="90.7">M5</text>
<text x="223.6" y="91.2">PEG_TXN14 [14]</text>
<text x="223.6" y="95">PEG_TXN15 [14]</text>
<text x="223.8" y="93.1">PEG_TXP15 [14]</text>
<text x="74.5" y="100.4">AC6</text>
<text x="74.5" y="98.4">AC5</text>
<text x="119.2" y="100.4">AD5</text>
<text x="119.2" y="98.4">AD4</text>
<text x="18" y="106.6">[32]</text>
<text x="22.3" y="106.6">PCIE_RXP2_LAN</text>
<text x="74.5" y="104.2">AC9</text>
<text x="74.5" y="102.3">AC8</text>
<text x="74.6" y="106.1">AB7</text>
<text x="119.2" y="106.1">AB2</text>
<text x="119.2" y="104.2">AC3</text>
<text x="119.2" y="102.3">AC2</text>
<text x="223.8" y="106.6">PCIE_TXP2_LAN</text>
<text x="238.7" y="106.6">[32]</text>
<text x="18" y="108.6">[32]</text>
<text x="19.9" y="110.5">[28]</text>
<text x="19.9" y="112.4">[28]</text>
<text x="22.3" y="108.6">PCIE_RXN2_LAN</text>
<text x="24.2" y="110.5">PCIE_RXP3</text>
<text x="24.2" y="112.4">PCIE_RXN3</text>
<text x="74.6" y="111.9">AA6</text>
<text x="74.6" y="110">AA5</text>
<text x="74.6" y="108.1">AB8</text>
<text x="119.2" y="111.9">AB5</text>
<text x="119.2" y="110">AB4</text>
<text x="119.2" y="108.1">AB1</text>
<text x="223.6" y="108.6">PCIE_TXN2_LAN</text>
<text x="224" y="110.7">PCIE_TXP3 [28]</text>
<text x="224" y="112.4">PCIE_TXN3 [28]</text>
<text x="238.7" y="108.6">[32]</text>
<text x="23.2" y="116.3">[8]</text>
<text x="23.2" y="118.2">[8]</text>
<text x="28.1" y="116.3">UMI_RXP0</text>
<text x="28.1" y="118.2">UMI_RXN0</text>
<text x="74.6" y="119.7">AE6</text>
<text x="74.7" y="117.7">AF7</text>
<text x="74.7" y="115.8">AF8</text>
<text x="119.2" y="119.7">AF5</text>
<text x="119.2" y="117.7">AF2</text>
<text x="119.2" y="115.8">AF1</text>
<text x="223.6" y="118.2">UMI_TXN0 [8]</text>
<text x="223.8" y="116.3">UMI_TXP0 [8]</text>
<text x="23.2" y="122.1">[8]</text>
<text x="23.2" y="120.1">[8]</text>
<text x="23.2" y="124">[8]</text>
<text x="23.2" y="125.9">[8]</text>
<text x="28.1" y="122.1">UMI_RXN1</text>
<text x="28.1" y="120.1">UMI_RXP1</text>
<text x="28.1" y="124">UMI_RXP2</text>
<text x="28.1" y="125.9">UMI_RXN2</text>
<text x="74.6" y="125.4">AE8</text>
<text x="74.6" y="123.5">AE9</text>
<text x="74.6" y="121.6">AE5</text>
<text x="119.2" y="125.4">AE2</text>
<text x="119.2" y="123.5">AE3</text>
<text x="119.2" y="121.6">AF4</text>
<text x="223.6" y="122.1">UMI_TXN1 [8]</text>
<text x="223.6" y="125.9">UMI_TXN2 [8]</text>
<text x="223.8" y="120.1">UMI_TXP1 [8]</text>
<text x="223.8" y="124">UMI_TXP2 [8]</text>
<text x="23.2" y="129.8">[8]</text>
<text x="23.2" y="127.9">[8]</text>
<text x="28.1" y="129.8">UMI_RXN3</text>
<text x="28.1" y="127.9">UMI_RXP3</text>
<text x="74.5" y="129.3">AD7</text>
<text x="74.5" y="127.4">AD8</text>
<text x="119.2" y="129.3">AD2</text>
<text x="119.2" y="127.4">AD1</text>
<text x="223.6" y="129.8">UMI_TXN3 [8]</text>
<text x="223.8" y="127.9">UMI_TXP3 [8]</text>
<text x="25" y="133.6">+1.2V_VDDPR</text>
<text x="75.7" y="133.2">K5</text>
<text x="119.2" y="133.2">K4</text>
<text x="222" y="179.2">Size</text>
<text x="229.8" y="179.2">Document Number</text>
<text x="285.7" y="179.2">Rev</text>
<text x="222" y="185">Date:</text>
<text x="229.4" y="185">Thursday, April 28, 2011</text>
<text x="260.6" y="185">Sheet</text>
<text x="270.3" y="185">2</text>
<text x="276.1" y="185">of</text>
<text x="281.9" y="185">49</text>
<text x="287.7" y="181.1">1A</text>
</g>
<g font-size="1.7" fill="#000080">
<text x="79.4" y="30.2">U32F</text>
<text x="144.8" y="34.5">C652</text>
<text x="152.6" y="34.5">0.1U/10V_4X</text>
<text x="144.8" y="38.3">C651</text>
<text x="152.6" y="38.3">0.1U/10V_4X</text>
<text x="168" y="40.2">C650</text>
<text x="168" y="36.4">C653</text>
<text x="175.7" y="40.2">0.1U/10V_4X</text>
<text x="175.7" y="36.4">0.1U/10V_4X</text>
<text x="144.8" y="42.2">C649</text>
<text x="144.8" y="46">C647</text>
<text x="152.6" y="42.2">0.1U/10V_4X</text>
<text x="152.6" y="46">0.1U/10V_4X</text>
<text x="168" y="44.1">C648</text>
<text x="168" y="48">C646</text>
<text x="175.7" y="44.1">0.1U/10V_4X</text>
<text x="175.7" y="48">0.1U/10V_4X</text>
<text x="144.8" y="65.3">C643</text>
<text x="152.6" y="65.3">DIS@0.1U/10V_4X</text>
<text x="144.8" y="69.2">C633</text>
<text x="152.6" y="69.2">DIS@0.1U/10V_4X</text>
<text x="168" y="71.1">C632</text>
<text x="168" y="67.3">C642</text>
<text x="175.7" y="71.1">DIS@0.1U/10V_4X PEG_TXN9</text>
<text x="175.7" y="67.3">DIS@0.1U/10V_4X PEG_TXN8</text>
<text x="144.8" y="76.9">C631</text>
<text x="144.8" y="73.1">C641</text>
<text x="152.6" y="76.9">DIS@0.1U/10V_4X</text>
<text x="152.6" y="73.1">DIS@0.1U/10V_4X</text>
<text x="168" y="75">C640</text>
<text x="175.7" y="75">DIS@0.1U/10V_4X PEG_TXN10</text>
<text x="144.8" y="80.8">C639</text>
<text x="152.6" y="80.8">DIS@0.1U/10V_4X</text>
<text x="168" y="78.8">C630</text>
<text x="168" y="82.7">C638</text>
<text x="175.7" y="78.8">DIS@0.1U/10V_4X PEG_TXN11</text>
<text x="175.7" y="82.7">DIS@0.1U/10V_4X PEG_TXN12</text>
<text x="144.8" y="88.5">C637</text>
<text x="144.8" y="84.6">C629</text>
<text x="152.6" y="88.5">DIS@0.1U/10V_4X</text>
<text x="152.6" y="84.6">DIS@0.1U/10V_4X</text>
<text x="168" y="86.6">C628</text>
<text x="175.7" y="86.6">DIS@0.1U/10V_4X PEG_TXN13</text>
<text x="144.8" y="92.4">C627</text>
<text x="152.6" y="92.4">DIS@0.1U/10V_4X</text>
<text x="168" y="94.3">C626</text>
<text x="168" y="90.4">C636</text>
<text x="175.7" y="94.3">DIS@0.1U/10V_4X PEG_TXN15</text>
<text x="175.7" y="90.4">DIS@0.1U/10V_4X PEG_TXN14</text>
<text x="144.8" y="105.9">C655</text>
<text x="152.6" y="105.9">0.1u/10V_4X</text>
<text x="168" y="107.8">C654</text>
<text x="175.7" y="107.8">0.1u/10V_4X</text>
<text x="153.1" y="109.7">C298</text>
<text x="163.7" y="113.6">0.1u/10V_4X</text>
<text x="176.3" y="113.6">C297</text>
<text x="144.8" y="119.4">C707</text>
<text x="144.8" y="115.5">C668</text>
<text x="152.6" y="119.4">0.1u/10V_4X</text>
<text x="152.6" y="115.5">0.1u/10V_4X</text>
<text x="168" y="117.4">C671</text>
<text x="175.7" y="117.4">0.1u/10V_4X</text>
<text x="144.8" y="123.2">C664</text>
<text x="152.6" y="123.2">0.1u/10V_4X</text>
<text x="168" y="125.2">C660</text>
<text x="168" y="121.3">C703</text>
<text x="175.7" y="125.2">0.1u/10V_4X</text>
<text x="175.7" y="121.3">0.1u/10V_4X</text>
<text x="144.8" y="127.1">C657</text>
<text x="152.6" y="127.1">0.1u/10V_4X</text>
<text x="168" y="129">C658</text>
<text x="175.7" y="129">0.1u/10V_4X</text>
<text x="42.5" y="132.9">R215</text>
<text x="54.1" y="132.9">196/F_6</text>
<text x="142.9" y="132.9">R216</text>
<text x="154.5" y="132.9">196/F_6</text>
</g>
<g font-size="1.7" fill="#004080">
<text x="80.2" y="35.6">P_GFX_RXP0</text>
<text x="105.8" y="35.6">P_GFX_TXP0</text>
<text x="80.2" y="41.4">P_GFX_RXN1</text>
<text x="80.2" y="39.4">P_GFX_RXP1</text>
<text x="80.2" y="37.5">P_GFX_RXN0</text>
<text x="105.7" y="41.4">P_GFX_TXN1</text>
<text x="105.7" y="37.5">P_GFX_TXN0</text>
<text x="105.8" y="39.4">P_GFX_TXP1</text>
<text x="80.2" y="47.2">P_GFX_RXP3</text>
<text x="80.2" y="45.2">P_GFX_RXN2</text>
<text x="80.2" y="43.3">P_GFX_RXP2</text>
<text x="105.7" y="45.2">P_GFX_TXN2</text>
<text x="105.8" y="47.2">P_GFX_TXP3</text>
<text x="105.8" y="43.3">P_GFX_TXP2</text>
<text x="80.2" y="53">P_GFX_RXN4</text>
<text x="80.2" y="51">P_GFX_RXP4</text>
<text x="80.2" y="49.1">P_GFX_RXN3</text>
<text x="105.7" y="53">P_GFX_TXN4</text>
<text x="105.7" y="49.1">P_GFX_TXN3</text>
<text x="105.8" y="51">P_GFX_TXP4</text>
<text x="80.2" y="58.7">P_GFX_RXP6</text>
<text x="80.2" y="56.8">P_GFX_RXN5</text>
<text x="80.2" y="54.9">P_GFX_RXP5</text>
<text x="105.7" y="56.8">P_GFX_TXN5</text>
<text x="105.8" y="58.7">P_GFX_TXP6</text>
<text x="105.8" y="54.9">P_GFX_TXP5</text>
<text x="80.2" y="64.5">P_GFX_RXN7</text>
<text x="80.2" y="62.6">P_GFX_RXP7</text>
<text x="80.2" y="60.7">P_GFX_RXN6</text>
<text x="105.7" y="64.5">P_GFX_TXN7</text>
<text x="105.7" y="60.7">P_GFX_TXN6</text>
<text x="105.8" y="62.6">P_GFX_TXP7</text>
<text x="80.2" y="70.3">P_GFX_RXP9</text>
<text x="80.2" y="68.4">P_GFX_RXN8</text>
<text x="80.2" y="66.5">P_GFX_RXP8</text>
<text x="105.7" y="68.4">P_GFX_TXN8</text>
<text x="105.8" y="70.3">P_GFX_TXP9</text>
<text x="105.8" y="66.5">P_GFX_TXP8</text>
<text x="80.2" y="76.1">P_GFX_RXN10</text>
<text x="80.2" y="74.2">P_GFX_RXP10</text>
<text x="80.2" y="72.3">P_GFX_RXN9</text>
<text x="104.7" y="76.1">P_GFX_TXN10</text>
<text x="104.9" y="74.2">P_GFX_TXP10</text>
<text x="105.7" y="72.3">P_GFX_TXN9</text>
<text x="80.2" y="83.8">P_GFX_RXN12</text>
<text x="80.2" y="81.9">P_GFX_RXP12</text>
<text x="80.2" y="80">P_GFX_RXN11</text>
<text x="80.2" y="78">P_GFX_RXP11</text>
<text x="104.7" y="83.8">P_GFX_TXN12</text>
<text x="104.7" y="80">P_GFX_TXN11</text>
<text x="104.9" y="81.9">P_GFX_TXP12</text>
<text x="104.9" y="78">P_GFX_TXP11</text>
<text x="80.2" y="89.6">P_GFX_RXP14</text>
<text x="80.2" y="87.7">P_GFX_RXN13</text>
<text x="80.2" y="85.8">P_GFX_RXP13</text>
<text x="104.7" y="87.7">P_GFX_TXN13</text>
<text x="104.9" y="89.6">P_GFX_TXP14</text>
<text x="104.9" y="85.8">P_GFX_TXP13</text>
<text x="80.2" y="95.4">P_GFX_RXN15</text>
<text x="80.2" y="93.5">P_GFX_RXP15</text>
<text x="80.2" y="91.6">P_GFX_RXN14</text>
<text x="104.7" y="95.4">P_GFX_TXN15</text>
<text x="104.7" y="91.6">P_GFX_TXN14</text>
<text x="104.9" y="93.5">P_GFX_TXP15</text>
<text x="80.2" y="101.2">P_GPP_RXN0</text>
<text x="80.2" y="99.3">P_GPP_RXP0</text>
<text x="105.6" y="101.2">P_GPP_TXN0</text>
<text x="105.7" y="99.3">P_GPP_TXP0</text>
<text x="80.2" y="107">P_GPP_RXP2</text>
<text x="80.2" y="105.1">P_GPP_RXN1</text>
<text x="80.2" y="103.1">P_GPP_RXP1</text>
<text x="105.6" y="105.1">P_GPP_TXN1</text>
<text x="105.7" y="107">P_GPP_TXP2</text>
<text x="105.7" y="103.1">P_GPP_TXP1</text>
<text x="80.2" y="112.8">P_GPP_RXN3</text>
<text x="80.2" y="110.9">P_GPP_RXP3</text>
<text x="80.2" y="108.9">P_GPP_RXN2</text>
<text x="105.6" y="112.8">P_GPP_TXN3</text>
<text x="105.6" y="108.9">P_GPP_TXN2</text>
<text x="105.7" y="110.9">P_GPP_TXP3</text>
<text x="80.2" y="118.6">P_UMI_RXN0</text>
<text x="80.2" y="116.6">P_UMI_RXP0</text>
<text x="106.2" y="118.6">P_UMI_TXN0</text>
<text x="106.3" y="116.6">P_UMI_TXP0</text>
<text x="80.2" y="124.4">P_UMI_RXP2</text>
<text x="80.2" y="122.4">P_UMI_RXN1</text>
<text x="80.2" y="120.5">P_UMI_RXP1</text>
<text x="106.2" y="122.4">P_UMI_TXN1</text>
<text x="106.3" y="124.4">P_UMI_TXP2</text>
<text x="106.3" y="120.5">P_UMI_TXP1</text>
<text x="80.2" y="130.2">P_UMI_RXN3</text>
<text x="80.2" y="128.2">P_UMI_RXP3</text>
<text x="80.2" y="126.3">P_UMI_RXN2</text>
<text x="106.2" y="130.2">P_UMI_TXN3</text>
<text x="106.2" y="126.3">P_UMI_TXN2</text>
<text x="106.3" y="128.2">P_UMI_TXP3</text>
<text x="80.2" y="134">P_ZVDDP</text>
<text x="110.2" y="134">P_ZVSS</text>
</g>
<g font-size="1.7" fill="#00f">
<text x="92.7" y="34.2">PCI EXPRESS</text>
<text x="99.1" y="67.8" transform="rotate(-90 99.1 67.8)">GRAPHICS</text>
<text x="98.2" y="109.5" transform="rotate(-90 98.2 109.5)">GPP</text>
<text x="99.4" y="127.8" transform="rotate(-90 99.4 127.8)">UMI-LINK</text>
</g>
<g font-size="1.7" fill="#f00">
<text x="125.9" y="34.4">PEG_HDMI_TXDP2</text>
<text x="125.9" y="40.2">PEG_HDMI_TXDN1</text>
<text x="125.9" y="38.2">PEG_HDMI_TXDP1</text>
<text x="125.9" y="36.3">PEG_HDMI_TXDN2</text>
<text x="125.9" y="44">PEG_HDMI_TXDN0</text>
<text x="125.9" y="42.1">PEG_HDMI_TXDP0</text>
<text x="125.9" y="46">PEG_HDMI_TXCP</text>
<text x="125.9" y="47.9">PEG_HDMI_TXCN</text>
<text x="50.6" y="65.3">PEG_RXP8</text>
<text x="125.9" y="65.3">PEG_TXP8_C</text>
<text x="191.6" y="65.3">PEG_TXP8</text>
<text x="50.6" y="67.2">PEG_RXN8</text>
<text x="50.6" y="71.1">PEG_RXN9</text>
<text x="50.6" y="69.1">PEG_RXP9</text>
<text x="125.9" y="69.1">PEG_TXP9_C</text>
<text x="125.9" y="67.2">PEG_TXN8_C</text>
<text x="125.9" y="71.1">PEG_TXN9_C</text>
<text x="191.6" y="69.1">PEG_TXP9</text>
<text x="50.6" y="74.9">PEG_RXN10</text>
<text x="50.6" y="73">PEG_RXP10</text>
<text x="50.6" y="76.8">PEG_RXP11</text>
<text x="125.9" y="73">PEG_TXP10_C</text>
<text x="125.9" y="76.8">PEG_TXP11_C</text>
<text x="125.9" y="74.9">PEG_TXN10_C</text>
<text x="191.6" y="73">PEG_TXP10</text>
<text x="191.6" y="76.8">PEG_TXP11</text>
<text x="50.6" y="78.8">PEG_RXN11</text>
<text x="50.6" y="82.6">PEG_RXN12</text>
<text x="50.6" y="80.7">PEG_RXP12</text>
<text x="125.9" y="80.7">PEG_TXP12_C</text>
<text x="125.9" y="78.8">PEG_TXN11_C</text>
<text x="125.9" y="82.6">PEG_TXN12_C</text>
<text x="191.6" y="80.7">PEG_TXP12</text>
<text x="50.6" y="86.5">PEG_RXN13</text>
<text x="50.6" y="84.6">PEG_RXP13</text>
<text x="50.6" y="88.4">PEG_RXP14</text>
<text x="125.9" y="84.6">PEG_TXP13_C</text>
<text x="125.9" y="88.4">PEG_TXP14_C</text>
<text x="125.9" y="86.5">PEG_TXN13_C</text>
<text x="191.6" y="84.6">PEG_TXP13</text>
<text x="191.6" y="88.4">PEG_TXP14</text>
<text x="50.6" y="90.4">PEG_RXN14</text>
<text x="50.6" y="94.2">PEG_RXN15</text>
<text x="50.6" y="92.3">PEG_RXP15</text>
<text x="125.9" y="92.3">PEG_TXP15_C</text>
<text x="125.9" y="90.4">PEG_TXN14_C</text>
<text x="125.9" y="94.2">PEG_TXN15_C</text>
<text x="191.6" y="92.3">PEG_TXP15</text>
<text x="127.8" y="105.8">PCIE_TXP2_C</text>
<text x="127.8" y="107.7">PCIE_TXN2_C</text>
<text x="191.6" y="105.8">PCIE_TXP2</text>
<text x="191.6" y="107.7">PCIE_TXN2</text>
<text x="127.8" y="109.7">PCIE_TXP3_C 0.1u/10V_4X</text>
<text x="127.8" y="111.6">PCIE_TXN3_C</text>
<text x="191.6" y="109.7">PCIE_TXP3</text>
<text x="191.6" y="111.6">PCIE_TXN3</text>
<text x="127.8" y="115.4">UMI_TXP0_C</text>
<text x="127.8" y="119.3">UMI_TXP1_C</text>
<text x="127.8" y="117.4">UMI_TXN0_C</text>
<text x="191.6" y="115.4">UMI_TXP0</text>
<text x="191.6" y="117.4">UMI_TXN0</text>
<text x="191.6" y="119.3">UMI_TXP1</text>
<text x="127.8" y="123.2">UMI_TXP2_C</text>
<text x="127.8" y="121.2">UMI_TXN1_C</text>
<text x="127.8" y="125.1">UMI_TXN2_C</text>
<text x="191.6" y="121.2">UMI_TXN1</text>
<text x="191.6" y="123.2">UMI_TXP2</text>
<text x="191.6" y="125.1">UMI_TXN2</text>
<text x="127.8" y="127">UMI_TXP3_C</text>
<text x="127.8" y="129">UMI_TXN3_C</text>
<text x="191.6" y="127">UMI_TXP3</text>
<text x="191.6" y="129">UMI_TXN3</text>
<text x="64.1" y="132.8">P_ZVDDP</text>
<text x="127.8" y="132.8">P_ZVSS</text>
</g>
<g font-size="1.4">
<text x="30.9" y="1.4">5</text>
<text x="88.9" y="1.4">4</text>
<text x="146.8" y="1.4">3</text>
<text x="204.7" y="1.4">2</text>
<text x="262.6" y="1.4">1</text>
<text x=".5" y="26.1">D</text>
<text x="292.1" y="26.1">D</text>
<text x=".5" y="71.9">C</text>
<text x="292.1" y="71.9">C</text>
<text x=".5" y="117.8">B</text>
<text x="292.1" y="117.8">B</text>
<text x=".5" y="163.6">A</text>
<text x="292.1" y="163.6">A</text>
<text x="30.9" y="186.8">5</text>
<text x="88.9" y="186.8">4</text>
<text x="146.8" y="186.8">3</text>
<text x="204.7" y="186.8">2</text>
<text x="262.6" y="186.8">1</text>
</g>
</svg>
